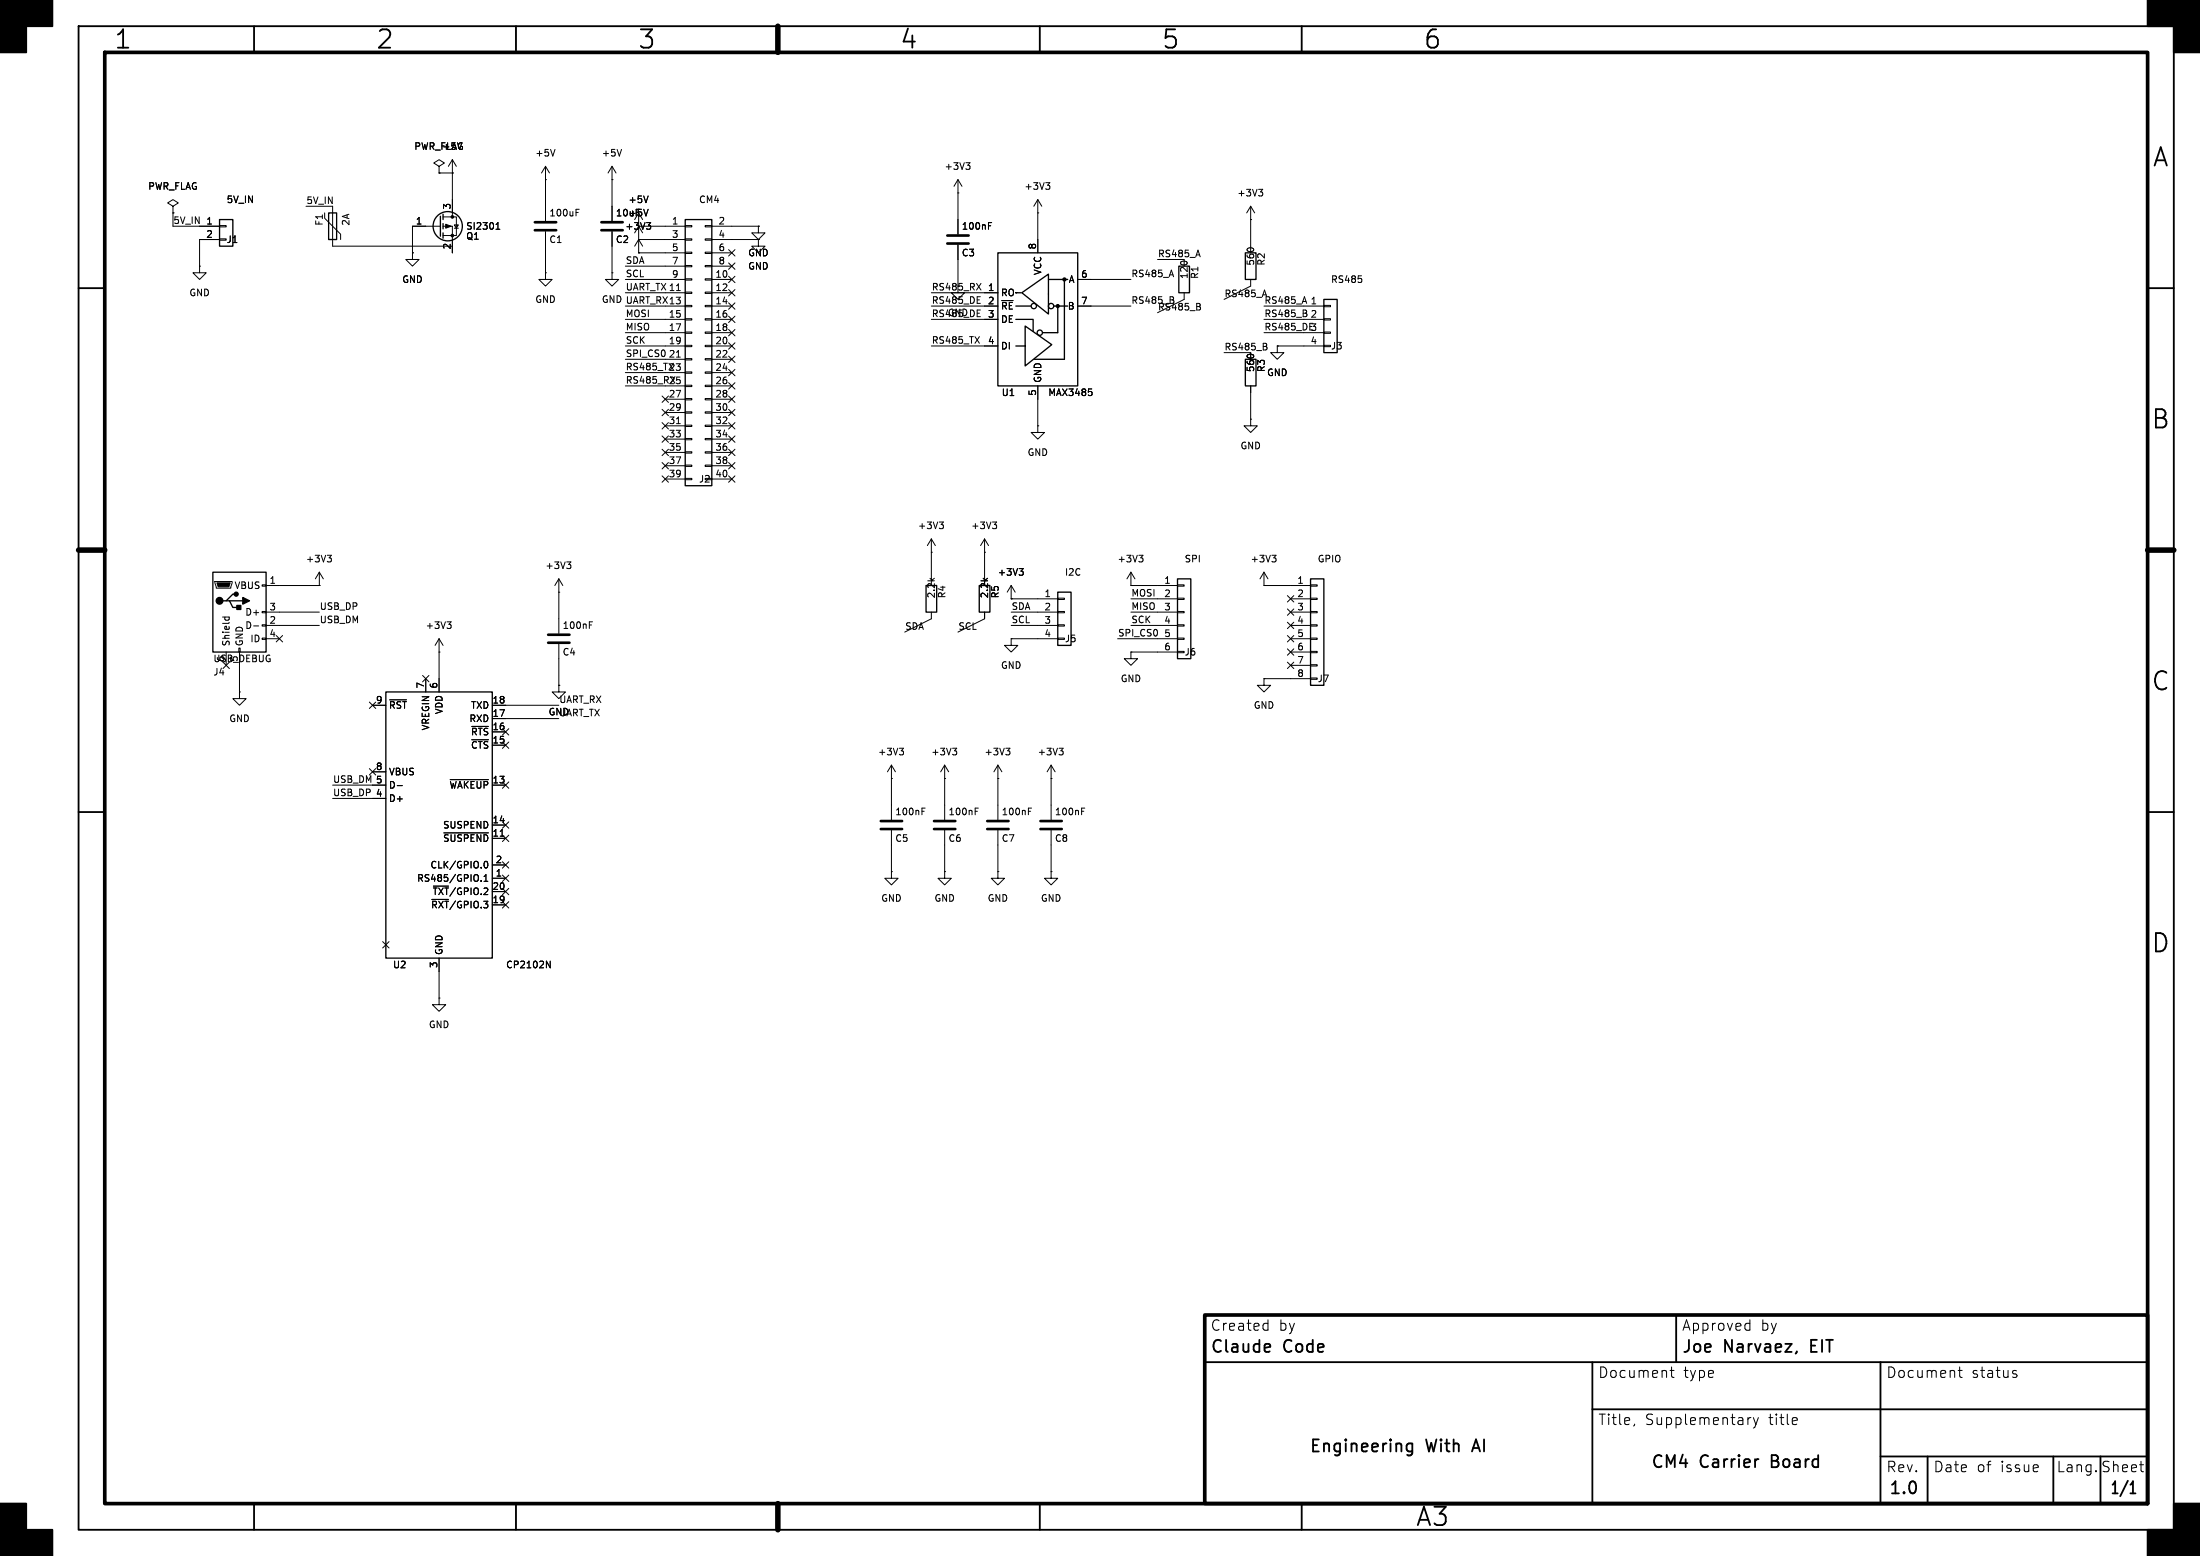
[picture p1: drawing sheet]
<svg xmlns="http://www.w3.org/2000/svg" width="420mm" height="297mm" viewBox="0 0 420 297" stroke-linecap="round" stroke-linejoin="round" font-family="sans-serif">
<g fill="none" stroke="#000" stroke-width=".35">
<path d="M15 5h400v287h-400zM48.5 5v5M98.5 5v5M148.5 5v5M198.5 5v5M248.5 5v5M15 55h5M410 55h5M15 105h5M410 105h5M15 155h5M410 155h5"/>
<path d="M241.7 256.5l.7 .1 .1 .5-1.1 .2M242.4 257.9l-.7 .1M320 251v9M343 257.9l-.2 .5M230 260h180M269.6 275.5v1.9a.62 .62 0 0 1-1 .3M269.6 275.6l-.6-.1-.5 .5v.6l.2 .3 .3 .1 .6-.1M304 269h106M304 260v27M335.7 278.5l-.4 .1M359 278h51M359 260v27"/>
<path d="M368 278v9M392 278v9M401 278v9M48.5 287v5M98.5 287v5M148.5 287v5M198.5 287v5M248.5 287v5M406.7 285h1M406.7 283.4l.5-.7v2.3"/>
</g>
<path d="M20 10h390v277h-390zM230 251h180v36h-180z" fill="none" stroke="#000" stroke-width=".7"/>
<path d="M148.5 5v5M15 105h5M410 105h5M148.5 287v5" fill="none" stroke="#000" stroke-width="1.1"/>
<path d="M0 0h10v5h-5v5h-5zM410 0h10v10h-5v-5h-5zM0 287h5v5h5v5h-10zM415 287h5v10h-10v-5h5z" fill="#000" stroke="#000" stroke-width=".35"/>
<g fill="none" stroke="#000" stroke-width=".19">
<path d="M33 39.4l1-.7-1-.6-1 .6 1 .7v1.2M58.4 39.4h5.1v7.6h22.9M83.8 31.8l1-.7-1-.6-1 .6 1 .7v1.2M83.8 33h.1M83.8 33h2.6M86.4 33h.1M86.4 30.5l-.8 1.3M86.4 30.5l.7 1.3M86.4 30.5v10.9M104.1 34.3h.1M104.1 31.8l-.7 1.2M104.1 31.8l.8 1.2"/>
<path d="M104.1 31.8v10.4M106 28.5l-.5 1.3M110 39.9h.6M116.8 34.3h.1M116.8 31.8v10.4M116.8 31.8l-.7 1.2M116.8 31.8l.8 1.2M118.7 28.5l-.5 1.3M123.7 37.4l-.4 1.3M123.7 39.9l-.4 1.3M182.9 36.8h.1M182.9 34.3l-.8 1.3"/>
<path d="M182.9 34.3l.7 1.3M182.9 34.3v10.4M184.4 31.1h.8l-.4 .4M184.9 31.5l.3 .3v.3l-.3 .2M198.1 38.1v10.2M198.1 38.1l-.7 1.3M198.1 38.1l.8 1.3M199.6 34.9h.8l-.4 .5M200.2 35.4l.2 .2v.3l-.2 .2M238.8 39.4v8.9M238.8 39.4l-.8 1.2M238.8 39.4l.7 1.2"/>
<path d="M240.3 36.1h.8l-.5 .5M240.8 36.6l.3 .3v.3l-.3 .2M33 40.6h.1M33 40.6v2.6h8.9M38.1 50.8v1.3h1.3l-1.3 1.2-1.3-1.2h1.3M38.1 50.8h.1M41.9 43.1h1.3v.2h-1.3zM41.9 45.6h1.3v.2h-1.3zM41.9 45.7h-3.8v5.1M62 40.6v1.1l3 3v1M78.7 48.3v1.2h1.3l-1.3 1.3-1.2-1.3h1.2M78.7 48.3h.1"/>
<path d="M84.1 43.2h-5.4v5.1M84.6 41.4h2.5v3.6h-2.5M84.6 43.2h1.8v5.1M86.7 42.9h.8l-.4 .7zM86.7 43.6h.8M94.7 43.8h.7M94.7 42.9l.4-.4v1.3M104.1 52.1v1.2h1.3l-1.3 1.3-1.2-1.3h1.2M104.1 52.1h.1M104.1 44.2v7.9M110 40.6h.4M116.8 52.1v1.2h1.3l-1.3 1.3-1.2-1.3h1.2"/>
<path d="M116.8 52.1h.1M116.8 44.2v7.9M119.4 50.8h11.4M119.4 53.3h11.4M119.4 55.9h11.4M119.4 58.4h11.4M121.9 48.3h.1M121.9 45.7h.1M121.9 45.7l-.7 1.3M121.9 45.7l.8 1.3M121.9 40.6v7.7M121.9 43.2h8.9"/>
<path d="M121.9 45.7h8.9M121.9 48.3h8.9M123.4 42.5h.8l-.4 .5M124 43l.2 .2v.3l-.2 .3M129.1 55.5h.8M130.8 43.1h1.3v.2h-1.3zM130.8 45.6h1.3v.2h-1.3zM130.8 48.1h1.3v.3h-1.3zM130.8 50.7h1.3v.2h-1.3zM130.8 53.2h1.3v.3h-1.3zM130.8 55.8h1.3v.2h-1.3zM130.8 58.3h1.3v.2h-1.3z"/>
<path d="M134.6 43.1h1.3v.2h-1.3zM134.6 45.6h1.3v.2h-1.3zM134.6 48.1h1.3v.3h-1.3zM134.6 50.7h1.3v.2h-1.3zM134.6 53.2h1.3v.3h-1.3zM134.6 55.8h1.3v.2h-1.3zM134.6 58.3h1.3v.2h-1.3zM135.9 43.2h8.9M135.9 45.7h8.9M135.9 48.3h3.8M135.9 50.8h3.8M135.9 53.3h3.8"/>
<path d="M135.9 55.9h3.8M135.9 58.4h3.8M139.1 50.2l1.2 1.2M139.1 52.7l1.2 1.2M139.1 55.3l1.2 1.2M139.1 57.8l1.2 1.2M139.1 47.7l1.2 1.2M140.3 50.2l-1.2 1.2M140.3 52.7l-1.2 1.2M140.3 55.3l-1.2 1.2M140.3 57.8l-1.2 1.2M140.3 47.7l-1.2 1.2"/>
<path d="M144.8 43.2v1.3h1.2l-1.2 1.2-1.3-1.2h1.3M144.8 43.2h.1M144.8 45.7v1.3h1.2l-1.2 1.3-1.3-1.3h1.3M144.8 45.7h.1M177.8 55.9h12.7M177.8 58.4h12.7M182.9 46.7v9.2h1.2l-1.2 1.3-1.3-1.3h1.3M186.4 54.1l.9 1.3M186.5 57.9h.7M186.5 56.6h.7M186.5 59.2h.7M187.3 54.1l-.9 1.3"/>
<path d="M188.7 42.5h.6M188.7 43.1h.4M198.1 40.6h.1M205.7 53.3h10.2M205.7 58.4h10.2M221 49.5h5.1v1.3M224 57.3l.1 .2M224 56.8v.3M226.1 55.9v1.3l-5.1 2.5M229.1 58.6l.1 .2-.1 .3M229.1 58v.4M238.8 41.9h.1"/>
<path d="M238.8 53.3v1.3l-5.1 2.6M241.3 58.4h11.4M249.4 59.8l.1 .2-.1 .4M249.4 59.3v.4M252.7 58.3h1.3v.2h-1.3zM259.9 53.3v.5M119.4 61h11.4M119.4 63.5h11.4M119.4 66h11.4M119.4 68.6h11.4M119.4 71.1h11.4M119.4 73.7h11.4"/>
<path d="M126.4 75.6l1.2 1.2M126.4 78.1l1.2 1.2M127 76.2h3.8M127 78.7h3.8M127.6 75.6l-1.2 1.2M127.6 78.1l-1.2 1.2M129.1 68.2h.8M130.8 60.8h1.3v.3h-1.3zM130.8 63.4h1.3v.2h-1.3zM130.8 65.9h1.3v.3h-1.3zM130.8 68.5h1.3v.2h-1.3zM130.8 71h1.3v.2h-1.3z"/>
<path d="M130.8 73.5h1.3v.3h-1.3zM130.8 76.1h1.3v.2h-1.3zM130.8 78.6h1.3v.3h-1.3zM134.6 60.8h1.3v.3h-1.3zM134.6 63.4h1.3v.2h-1.3zM134.6 65.9h1.3v.3h-1.3zM134.6 68.5h1.3v.2h-1.3zM134.6 71h1.3v.2h-1.3zM134.6 73.5h1.3v.3h-1.3zM134.6 76.1h1.3v.2h-1.3zM134.6 78.6h1.3v.3h-1.3zM135.9 61h3.8"/>
<path d="M135.9 63.5h3.8M135.9 66h3.8M135.9 68.6h3.8M135.9 71.1h3.8M135.9 73.7h3.8M135.9 76.2h3.8M135.9 78.7h3.8M139.1 60.4l1.2 1.2M139.1 62.9l1.2 1.2M139.1 65.4l1.2 1.2M139.1 68l1.2 1.2M139.1 70.5l1.2 1.2"/>
<path d="M139.1 73.1l1.2 1.2M139.1 75.6l1.2 1.2M139.1 78.1l1.2 1.2M140.3 60.4l-1.2 1.2M140.3 62.9l-1.2 1.2M140.3 65.4l-1.2 1.2M140.3 68l-1.2 1.2M140.3 70.5l-1.2 1.2M140.3 73.1l-1.2 1.2M140.3 75.6l-1.2 1.2M140.3 78.1l-1.2 1.2M177.8 61h12.7"/>
<path d="M177.8 66h12.7M186.5 60.4h.7M198.1 73.7v7.6M207.8 74.2h.6M208.2 74.7l.3 .3v.3l-.3 .2M233.7 67.3h5.1v1.3M238.8 73.7v6.3M241.3 61h11.4M241.3 63.5h11.4M241.8 66.2l.1 .2-.1 .3M241.8 65.6v.4M243.8 66v1.3h1.3l-1.3 1.3-1.2-1.3h1.2"/>
<path d="M243.8 66h.1M243.8 66h8.9M252.7 60.8h1.3v.3h-1.3zM252.7 63.4h1.3v.2h-1.3zM252.7 65.9h1.3v.3h-1.3zM126.4 83.2l1.2 1.2M126.4 85.8l1.2 1.2M126.4 90.8l1.2 1.2M126.4 88.3l1.2 1.2M126.4 80.7l1.2 1.2M127 81.3h3.8M127 83.8h3.8"/>
<path d="M127 86.4h3.8M127 88.9h3.8M127 91.4h3.8M127.6 80.7l-1.2 1.2M127.6 83.2l-1.2 1.2M127.6 85.8l-1.2 1.2M127.6 88.3l-1.2 1.2M127.6 90.8l-1.2 1.2M129.1 80.9h.8M130.8 81.2h1.3v.2h-1.3zM130.8 83.7h1.3v.2h-1.3zM130.8 86.2h1.3v.3h-1.3z"/>
<path d="M130.8 88.8h1.3v.2h-1.3zM130.8 91.3h1.3v.3h-1.3zM134.6 81.2h1.3v.2h-1.3zM134.6 83.7h1.3v.2h-1.3zM134.6 86.2h1.3v.3h-1.3zM134.6 88.8h1.3v.2h-1.3zM134.6 91.3h1.3v.3h-1.3zM135.9 81.3h3.8M135.9 83.8h3.8M135.9 86.4h3.8M135.9 88.9h3.8M135.9 91.4h3.8"/>
<path d="M139.1 83.2l1.2 1.2M139.1 90.8l1.2 1.2M139.1 88.3l1.2 1.2M139.1 85.8l1.2 1.2M139.1 80.7l1.2 1.2M140.3 83.2l-1.2 1.2M140.3 90.8l-1.2 1.2M140.3 88.3l-1.2 1.2M140.3 85.8l-1.2 1.2M140.3 80.7l-1.2 1.2M179.3 99.6h.8l-.4 .5M189.5 99.6h.8l-.5 .5"/>
<path d="M198.1 81.3v1.3h1.3l-1.3 1.2-1.3-1.2h1.3M198.1 81.3h.1M238.8 80v1.3h1.2l-1.2 1.3-1.3-1.3h1.3M238.8 80h.1M41 111h3.3v.3l-.2 1h-2.8zM42.5 117.8h1.3M43 117.8l-.1 .3M43.7 117.8l.1 .3M48.4 119.5h1M50 111.6h.8v.3h-.8zM50 116.7h.8v.3h-.8zM50 119.3h.8v.2h-.8z"/>
<path d="M50.8 111.8h10.2M50.8 116.8h10.2M50.8 119.4h10.2M61 111.8h.1M61 109.2l-.8 1.3M61 109.2l.7 1.3M61 109.2v2.6M62.5 106h.8l-.5 .5M63 106.5l.3 .2v.3l-.3 .3M85.3 118.7h.8l-.4 .5M85.9 119.2l.2 .2v.3l-.2 .3M106.7 113h.1"/>
<path d="M106.7 110.5v10.4M106.7 110.5l-.8 1.3M106.7 110.5l.7 1.3M108.2 107.3h.8l-.4 .4M108.7 107.7l.3 .3v.3l-.3 .2M112.5 119.3h.4M112.5 118.7h.6M177.8 105.4h.1M177.8 102.9v7.6M177.8 116.8v1.3l-5.1 2.6M177.8 102.9l-.8 1.2M177.8 102.9l.8 1.2"/>
<path d="M179.9 100.1l.2 .3v.3l-.2 .2M188 105.4h.1M188 102.9v7.6M188 116.8v1.3l-5.1 2.6M188 102.9l-.8 1.2M188 102.9l.7 1.2M190 100.1l.3 .3v.3l-.3 .2M193 114.3h.1M193 114.3h8.9M193 116.8h8.9M193 119.4h8.9M193 111.8l-.7 1.2"/>
<path d="M193 111.8l.8 1.2M193 111.8v2.5M194.6 108.5h.7l-.4 .5M195.1 109l.2 .3v.3l-.2 .2M201.9 114.2h1.3v.2h-1.3zM201.9 116.7h1.3v.3h-1.3zM201.9 119.3h1.3v.2h-1.3zM215.9 111.8h.1M215.9 111.8h8.9M215.9 114.3h8.9M215.9 116.8h8.9M215.9 119.4h8.9"/>
<path d="M215.9 109.2l-.8 1.3M215.9 109.2l.8 1.3M215.9 109.2v2.6M217.4 106h.8l-.4 .5M218 106.5l.2 .2v.3l-.2 .3M224.8 111.6h1.3v.3h-1.3zM224.8 114.2h1.3v.2h-1.3zM224.8 116.7h1.3v.3h-1.3zM224.8 119.3h1.3v.2h-1.3zM241.3 111.8h.1M241.3 111.8h8.9M241.3 109.2l-.8 1.3"/>
<path d="M241.3 109.2l.8 1.3M241.3 109.2v2.6M242.8 106h.8l-.4 .5M243.4 106.5l.2 .2v.3l-.2 .3M245.8 118.8l1.2 1.2M245.8 113.7l1.2 1.2M245.8 116.2l1.2 1.2M246.4 114.3h3.8M246.4 116.8h3.8M246.4 119.4h3.8M247 118.8l-1.2 1.2M247 113.7l-1.2 1.2"/>
<path d="M247 116.2l-1.2 1.2M250.2 111.6h1.3v.3h-1.3zM250.2 114.2h1.3v.2h-1.3zM250.2 116.7h1.3v.3h-1.3zM250.2 119.3h1.3v.2h-1.3zM42.6 126.4l1.2 1.2M43.2 124.5v2.5M43.8 126.4l-1.2 1.2M45.6 123.7h.2v.8h-.2zM45.7 132.1v1.3h1.3l-1.3 1.2-1.3-1.2h1.3M45.7 132.1h.1M45.7 124.5v7.6"/>
<path d="M50 121.8h.8v.2h-.8zM50.8 121.9h2.5M52.7 121.3l1.2 1.2M53.9 121.3l-1.2 1.2M70.5 134l1.2 1.2M71.1 134.6h2.6M71.7 134l-1.2 1.2M74.4 133.6h3.2M80.7 128.9l1.2 1.2M81.3 129.5v2.6M81.9 128.9l-1.2 1.2M83.8 124.5h.1"/>
<path d="M83.8 121.9v10.2M83.8 121.9l-.7 1.3M83.8 121.9l.8 1.3M90.1 138.7h3.1M94 134.6h12.7M94 137.2h12.7M94 139.7h2.5M95.9 139.1l1.2 1.2M97.1 139.1l-1.2 1.2M106.7 130.8v1.3h1.2l-1.2 1.3-1.3-1.3h1.3M106.7 130.8h.1M106.7 122.9v7.9"/>
<path d="M193 121.9v1.3h1.3l-1.3 1.3-1.2-1.3h1.2M193 121.9h.1M193 121.9h8.9M201.9 121.8h1.3v.2h-1.3zM213.4 121.9h11.4M215.9 124.5v1.2h1.3l-1.3 1.3-1.3-1.3h1.3M215.9 124.5h.1M215.9 124.5h8.9M224.8 121.8h1.3v.2h-1.3zM224.8 124.3h1.3v.3h-1.3zM241.3 129.5v1.3h1.3l-1.3 1.3-1.3-1.3h1.3M241.3 129.5h.1"/>
<path d="M241.3 129.5h8.9M245.8 121.3l1.2 1.2M245.8 123.9l1.2 1.2M245.8 126.4l1.2 1.2M246.4 121.9h3.8M246.4 124.5h3.8M246.4 127h3.8M247 121.3l-1.2 1.2M247 123.9l-1.2 1.2M247 126.4l-1.2 1.2M250.2 121.8h1.3v.2h-1.3zM250.2 124.3h1.3v.3h-1.3z"/>
<path d="M250.2 126.9h1.3v.2h-1.3zM250.2 129.4h1.3v.3h-1.3zM63.5 149.9h10.2M63.5 152.4h10.2M70.5 146.7l1.2 1.2M71.1 147.3h2.6M71.7 146.7l-1.2 1.2M75.8 150h1M84.7 159h8.5M85.9 148.8h7.3M90.1 141.2h3.1M94 149.9h2.5"/>
<path d="M94 142.2h2.5M94 157.5h2.5M95.5 159.6h.7M95.9 149.3l1.2 1.2M95.9 159.4l1.2 1.2M95.9 156.9l1.2 1.2M95.9 141.6l1.2 1.2M97.1 149.3l-1.2 1.2M97.1 159.4l-1.2 1.2M97.1 156.9l-1.2 1.2M97.1 141.6l-1.2 1.2M170.2 148.6h.1"/>
<path d="M170.2 146.1l-.8 1.2M170.2 146.1l.7 1.2M170.2 146.1v10.4M170.2 158.5v7.9M171.7 142.8h.8l-.4 .5M172.2 143.3l.3 .2v.3l-.3 .3M176 154.9h.4M176 154.2h.6M180.3 148.6h.1M180.3 146.1v10.4M180.3 158.5v7.9M180.3 146.1l-.7 1.2"/>
<path d="M180.3 146.1l.8 1.2M181.9 142.8h.7l-.4 .5M182.4 143.3l.2 .2v.3l-.2 .3M186.2 154.9h.4M186.2 154.2h.6M190.5 148.6h.1M190.5 146.1v10.4M190.5 158.5v7.9M190.5 146.1l-.8 1.2M190.5 146.1l.8 1.2M192 142.8h.8l-.4 .5M192.6 143.3l.2 .2v.3l-.2 .3"/>
<path d="M196.3 154.9h.4M196.3 154.2h.6M200.7 148.6h.1M200.7 146.1l-.8 1.2M200.7 146.1l.7 1.2M200.7 146.1v10.4M200.7 158.5v7.9M202.2 142.8h.8l-.5 .5M202.7 143.3l.3 .2v.3l-.3 .3M206.5 154.9h.4M206.5 154.2h.6M73.1 179.7l1.2 1.2"/>
<path d="M74.3 179.7l-1.2 1.2M82.4 171.7h3.2M82.7 169.1h2.9M91.9 168.1v.1M92.4 164.9l.3-.5a.68 .68 0 0 1 .4 .6 .68 .68 0 0 1-.4 .7l-.3-.5M92.4 168.2h.7M92.4 167.3l.4-.4v1.3M94 160h2.5M94 165.1h2.5M94 167.6h2.5M94 170.2h2.5M94 172.7h2.5"/>
<path d="M95.9 172.1l1.2 1.2M95.9 164.5l1.2 1.2M95.9 167l1.2 1.2M95.9 169.6l1.2 1.2M97.1 164.5l-1.2 1.2M97.1 172.1l-1.2 1.2M97.1 167l-1.2 1.2M97.1 169.6l-1.2 1.2M170.2 166.4v1.2h1.2l-1.2 1.3-1.3-1.3h1.3M170.2 166.4h.1M180.3 166.4v1.2h1.3l-1.3 1.3-1.2-1.3h1.2M180.3 166.4h.1"/>
<path d="M190.5 166.4v1.2h1.3l-1.3 1.3-1.3-1.3h1.3M190.5 166.4h.1M200.7 166.4v1.2h1.2l-1.2 1.3-1.3-1.3h1.3M200.7 166.4h.1M83.8 190.5v1.3h1.3l-1.3 1.2-1.3-1.2h1.3M83.8 190.5h.1M83.8 182.9v7.6M104.3 183.5l.7 1.2v-1.2M241.5 252.6l.6 .1M242.1 251.9v2M242.1 253.8l-.6 .1M333.5 252.6l.6 .1"/>
<path d="M334.1 253.8l-.6 .1M334.1 251.9v2M312.1 271.8l-.2 .4M318.8 261.6h.8M319.1 260.9v1.7l.1 .2 .4 .1M333.7 270.6v1.3M334.3 270.6l-.4 .1-.2 .3M334.7 270.6l.5 1.3M335.2 271.9l-.2 .5-.3 .2M335.7 270.6l-.5 1.3M342.8 270.6l.2 .1 .1 .4-.9 .2M343 271.8l-.2 .1"/>
<path d="M373.8 261.6h.8M374.1 260.9v1.7l.1 .2 .4 .1M384.5 261.6l.5 .1M384.5 262.3h.5l.1 .3-.3 .3h-.4M408.4 279.6h.8M400.1 280.7v.2M409 280.9h.2"/>
</g>
<g fill="none" stroke="#000" stroke-width=".51">
<path d="M102.1 42.4h4.1M102.1 43.9h4.1M114.8 42.4h4.1M114.8 43.9h4.1M180.8 45h4.1M180.8 46.5h4.1M104.6 121.2h4.1M104.6 122.7h4.1M168.1 156.7h4.1M168.1 158.2h4.1M178.3 156.7h4.1M178.3 158.2h4.1"/>
<path d="M188.5 156.7h4M188.5 158.2h4M198.6 156.7h4.1M198.6 158.2h4.1"/>
</g>
<g fill="none" stroke="#000" stroke-width=".25">
<path d="M41.9 41.9h2.5v5.1h-2.5zM62.7 40.6h1.6v5.1h-1.6zM84.1 41.3v3.8M84.6 40.9v1M84.6 42.7v1M84.6 44.5v1M130.8 41.9h5.1v50.8h-5.1zM190.5 48.3h15.2v25.4h-15.2zM193.9 58.4h2.9M194.1 55.9h-.2h1M195.1 55.9l5.1-3.6v7.6zM200.2 53.3h3.6"/>
<path d="M201.2 58.4h2.6M201.9 58.4v5.1h-2.9M203.2 53.3v15.3h-5.7M225 50.8h2.1v5.1h-2.1zM237.7 48.3h2.1v5h-2.1zM252.7 57.2h2.6v10.1h-2.6zM193.9 61h3.3v2.2M193.9 66h1.7M195.7 62.2l5.1 3.6-5.1 4.1zM237.7 68.6h2.1v5.1h-2.1zM40.6 109.2h10.2v15.3h-10.2zM43.2 114.7h.6l.6 1.3h1.3"/>
<path d="M43.8 114.7h2.6M45.1 113.4h-.7l-1.2 1.3h-.7M176.8 111.8h2v5h-2zM186.9 111.8h2.1v5h-2.1zM201.9 113h2.6v10.2h-2.6zM224.8 110.5h2.5v15.2h-2.5zM250.2 110.5h2.5v20.3h-2.5zM73.7 132.1h20.3v50.8h-20.3z"/>
<circle cx="85.5" cy="43.2" r="2.79"/>
<circle cx="197.4" cy="58.4" r=".51"/>
<circle cx="200.7" cy="58.4" r=".51"/>
<circle cx="198.5" cy="63.5" r=".51"/>
</g>
<g fill="#000" stroke="#000" stroke-width=".19">
<path d="M85.1 42.8l1 .4-1 .4zM41.4 111.3h2.5l-.2 .7h-2z"/>
<circle cx="86.4" cy="41.4" r=".25"/>
<circle cx="86.4" cy="45" r=".25"/>
</g>
<g fill="#000" stroke="#000" stroke-width=".25">
<path d="M45.2 115.6h.8v.7h-.8zM46.4 114l1.2 .7-1.2 .6z"/>
<circle cx="201.9" cy="58.4" r=".28"/>
<circle cx="203.2" cy="53.3" r=".28"/>
<circle cx="41.9" cy="114.7" r=".63"/>
<circle cx="45.1" cy="113.4" r=".38"/>
</g>
<g font-size="4.9">
<text x="21.7" y="9.8">1</text>
<text x="71.7" y="9.8">2</text>
<text x="121.7" y="9.8">3</text>
<text x="171.7" y="9.8">4</text>
<text x="221.7" y="9.8">5</text>
<text x="271.7" y="9.8">6</text>
<text x="410.8" y="32.3">A</text>
<text x="410.6" y="82.3">B</text>
<text x="410.6" y="132.3">C</text>
<text x="410.6" y="182.3">D</text>
<text x="270.2" y="291.8">A3</text>
</g>
<g font-size="3.2">
<text x="231" y="258.7">Claude</text>
<text x="245.1" y="258.7">Code</text>
<text x="321" y="258.7">Joe</text>
<text x="329.1" y="258.7">Narvaez,</text>
<text x="346.2" y="258.7">EIT</text>
<text x="249.8" y="277.7">Engineering</text>
<text x="272.2" y="277.7">With</text>
<text x="281.7" y="277.7">AI</text>
<text x="315" y="280.7">CM4</text>
<text x="324.5" y="280.7">Carrier</text>
<text x="338.6" y="280.7">Board</text>
<text x="360.5" y="285.7">1.0</text>
<text x="402.6" y="285.7">1/1</text>
</g>
<g font-size="2.8">
<text x="231" y="254.3">Created</text>
<text x="244.1" y="254.3">by</text>
<text x="321" y="254.3">Approved</text>
<text x="336.1" y="254.3">by</text>
<text x="305" y="263.3">Document</text>
<text x="321.3" y="263.3">type</text>
<text x="360" y="263.3">Document</text>
<text x="376.3" y="263.3">status</text>
<text x="305" y="272.3">Title,</text>
<text x="314" y="272.3">Supplementary</text>
<text x="337.7" y="272.3">title</text>
<text x="360" y="281.3">Rev.</text>
<text x="369" y="281.3">Date</text>
<text x="377.3" y="281.3">of</text>
<text x="381.9" y="281.3">issue</text>
<text x="392.5" y="281.3">Lang.</text>
<text x="401" y="281.3">Sheet</text>
</g>
<g font-size="1.8">
<text x="79" y="28.8">PWR_FLAG</text>
<text x="84.3" y="28.8">+5V</text>
<text x="102.1" y="30.1">+5V</text>
<text x="114.8" y="30.1">+5V</text>
<text x="180.2" y="32.6">+3V3</text>
<text x="28.2" y="36.4">PWR_FLAG</text>
<text x="43.2" y="39">5V_IN</text>
<text x="58.4" y="39">5V_IN</text>
<text x="86.1" y="40.1" transform="rotate(-90 86.1 40.1)">3</text>
<text x="104.8" y="41.5">100uF</text>
<text x="117.5" y="41.5">10uF</text>
<text x="119.9" y="39">+5V</text>
<text x="119.9" y="41.5">+5V</text>
<text x="133.4" y="39">CM4</text>
<text x="195.5" y="36.4">+3V3</text>
<text x="236.1" y="37.7">+3V3</text>
<text x="33" y="42.8">5V_IN</text>
<text x="39.3" y="42.9">1</text>
<text x="39.3" y="45.5">2</text>
<text x="43.2" y="46.6">J1</text>
<text x="61.8" y="43.2" transform="rotate(-90 61.8 43.2)">F1</text>
<text x="66.9" y="43.2" transform="rotate(-90 66.9 43.2)">2A</text>
<text x="79.3" y="42.9">1</text>
<text x="86.1" y="47.7" transform="rotate(-90 86.1 47.7)">2</text>
<text x="88.9" y="44">SI2301</text>
<text x="88.9" y="45.9">Q1</text>
<text x="104.8" y="46.6">C1</text>
<text x="117.5" y="46.6">C2</text>
<text x="119.3" y="44">+3V3</text>
<text x="128.2" y="42.9">1</text>
<text x="128.2" y="45.5">3</text>
<text x="137.1" y="42.9">2</text>
<text x="137.1" y="45.5">4</text>
<text x="183.5" y="44">100nF</text>
<text x="197.9" y="47.7" transform="rotate(-90 197.9 47.7)">8</text>
<text x="119.4" y="53">SCL</text>
<text x="119.4" y="50.5">SDA</text>
<text x="128.2" y="48">5</text>
<text x="128.2" y="50.5">7</text>
<text x="128.2" y="53.1">9</text>
<text x="136.5" y="53.1">10</text>
<text x="137.1" y="48">6</text>
<text x="137.1" y="50.5">8</text>
<text x="142.7" y="49.1">GND</text>
<text x="142.7" y="51.7">GND</text>
<text x="183.5" y="49.1">C3</text>
<text x="199" y="52.6" transform="rotate(-90 199 52.6)">VCC</text>
<text x="206.3" y="53.1">6</text>
<text x="215.9" y="53">RS485_A</text>
<text x="221" y="49.2">RS485_A</text>
<text x="226.9" y="53.3" transform="rotate(-90 226.9 53.3)">120</text>
<text x="229" y="53.3" transform="rotate(-90 229 53.3)">R1</text>
<text x="239.6" y="50.8" transform="rotate(-90 239.6 50.8)">560</text>
<text x="241.7" y="50.8" transform="rotate(-90 241.7 50.8)">R2</text>
<text x="36.1" y="56.7">GND</text>
<text x="76.7" y="54.2">GND</text>
<text x="102.1" y="58">GND</text>
<text x="114.8" y="58">GND UART_RX13</text>
<text x="119.4" y="55.5">UART_TX11</text>
<text x="136.5" y="55.6">12</text>
<text x="136.5" y="58.2">14</text>
<text x="177.8" y="55.5">RS485_RX</text>
<text x="177.8" y="58.1">RS485_DE</text>
<text x="188.5" y="55.6">1</text>
<text x="188.5" y="58.2">2</text>
<text x="191" y="56.7">RO</text>
<text x="191" y="59.3">~{RE}</text>
<text x="203.8" y="59.3">B</text>
<text x="203.9" y="54.2">A</text>
<text x="206.3" y="58.2">7</text>
<text x="215.9" y="58.1">RS485_B</text>
<text x="221" y="59.3">RS485_B</text>
<text x="233.7" y="56.8">RS485_A</text>
<text x="241.3" y="58.1">RS485_A</text>
<text x="250.1" y="58.2">1</text>
<text x="254" y="54.2">RS485</text>
<text x="119.4" y="63.2">MISO</text>
<text x="119.4" y="60.6">MOSI</text>
<text x="119.4" y="65.7">SCK</text>
<text x="127.6" y="60.7">15</text>
<text x="127.6" y="63.2">17</text>
<text x="127.6" y="65.8">19</text>
<text x="136.5" y="60.7">16</text>
<text x="136.5" y="63.2">18</text>
<text x="136.5" y="65.8">20</text>
<text x="177.8" y="60.6">RS485_DE</text>
<text x="177.8" y="65.7">RS485_TX</text>
<text x="180.8" y="60.6">GND</text>
<text x="188.5" y="60.7">3</text>
<text x="188.5" y="65.8">4</text>
<text x="191" y="61.8">DE</text>
<text x="241.3" y="63.2">RS485_DE3</text>
<text x="241.3" y="60.6">RS485_B</text>
<text x="250.1" y="60.7">2</text>
<text x="250.1" y="65.8">4</text>
<text x="119.4" y="70.8">RS485_TX23</text>
<text x="119.4" y="68.2">SPI_CS0</text>
<text x="127.6" y="68.3">21</text>
<text x="136.5" y="68.3">22</text>
<text x="136.5" y="70.9">24</text>
<text x="191" y="66.9">DI</text>
<text x="233.7" y="67">RS485_B</text>
<text x="239.6" y="71.1" transform="rotate(-90 239.6 71.1)">560</text>
<text x="241.7" y="71.1" transform="rotate(-90 241.7 71.1)">R3</text>
<text x="241.8" y="72">GND</text>
<text x="254" y="66.9">J3</text>
<text x="119.4" y="73.3">RS485_RX25</text>
<text x="127.6" y="75.9">27</text>
<text x="136.5" y="73.4">26</text>
<text x="136.5" y="75.9">28</text>
<text x="191.1" y="75.8">U1</text>
<text x="197.9" y="75.6" transform="rotate(-90 197.9 75.6)">5</text>
<text x="199" y="73.2" transform="rotate(-90 199 73.2)">GND</text>
<text x="200" y="75.8">MAX3485</text>
<text x="127.6" y="78.5">29</text>
<text x="127.6" y="81">31</text>
<text x="127.6" y="83.6">33</text>
<text x="136.5" y="78.5">30</text>
<text x="136.5" y="81">32</text>
<text x="136.5" y="83.6">34</text>
<text x="127.6" y="86.1">35</text>
<text x="127.6" y="88.6">37</text>
<text x="136.5" y="86.1">36</text>
<text x="136.5" y="88.6">38</text>
<text x="196.1" y="87.2">GND</text>
<text x="236.7" y="86">GND</text>
<text x="127.6" y="91.2">39</text>
<text x="133.4" y="92.3">J2</text>
<text x="136.5" y="91.2">40</text>
<text x="175.2" y="101.2">+3V3</text>
<text x="185.3" y="101.2">+3V3</text>
<text x="58.3" y="107.5">+3V3</text>
<text x="213.3" y="107.5">+3V3</text>
<text x="226.1" y="107.5">SPI</text>
<text x="238.7" y="107.5">+3V3</text>
<text x="251.5" y="107.5">GPIO</text>
<text x="44.7" y="112.6">VBUS</text>
<text x="51.4" y="111.5">1</text>
<text x="104" y="108.8">+3V3</text>
<text x="190.4" y="110.1">+3V3</text>
<text x="203.2" y="110.1">I2C</text>
<text x="215.9" y="114">MOSI</text>
<text x="222.2" y="111.5">1</text>
<text x="247.6" y="111.5">1</text>
<text x="46.7" y="117.7">D+</text>
<text x="51.4" y="116.6">3</text>
<text x="51.4" y="119.1">2</text>
<text x="61" y="116.5">USB_DP</text>
<text x="61" y="119">USB_DM</text>
<text x="178.7" y="114.3" transform="rotate(-90 178.7 114.3)">2.2k</text>
<text x="180.7" y="114.3" transform="rotate(-90 180.7 114.3)">R4</text>
<text x="188.8" y="114.3" transform="rotate(-90 188.8 114.3)">2.2k</text>
<text x="190.9" y="114.3" transform="rotate(-90 190.9 114.3)">R5</text>
<text x="193" y="116.5">SDA</text>
<text x="193" y="119">SCL</text>
<text x="199.3" y="114">1</text>
<text x="199.3" y="116.6">2</text>
<text x="199.3" y="119.1">3</text>
<text x="215.9" y="116.5">MISO</text>
<text x="215.9" y="119">SCK</text>
<text x="222.2" y="114">2</text>
<text x="222.2" y="116.6">3</text>
<text x="222.2" y="119.1">4</text>
<text x="247.6" y="114">2</text>
<text x="247.6" y="116.6">3</text>
<text x="247.6" y="119.1">4</text>
<text x="44" y="123.4" transform="rotate(-90 44 123.4)">Shield</text>
<text x="46.6" y="123.4" transform="rotate(-90 46.6 123.4)">GND</text>
<text x="46.7" y="120.2">D-</text>
<text x="47.7" y="122.8">ID</text>
<text x="51.4" y="121.7">4</text>
<text x="81.2" y="120.2">+3V3</text>
<text x="107.3" y="125.3">C4</text>
<text x="107.3" y="120.2">100nF</text>
<text x="172.7" y="120.3">SDA</text>
<text x="182.9" y="120.3">SCL</text>
<text x="199.3" y="121.7">4</text>
<text x="203.2" y="122.8">J5</text>
<text x="213.4" y="121.6">SPI_CS0</text>
<text x="222.2" y="121.7">5</text>
<text x="222.2" y="124.2">6</text>
<text x="226.1" y="125.3">J6</text>
<text x="247.6" y="121.7">5</text>
<text x="247.6" y="124.2">6</text>
<text x="40.6" y="129.1">J4</text>
<text x="40.6" y="126.6">USB_DEBUG</text>
<text x="42.9" y="126.4" transform="rotate(-90 42.9 126.4)">6</text>
<text x="45.5" y="126.4" transform="rotate(-90 45.5 126.4)">5</text>
<text x="81" y="131.5" transform="rotate(-90 81 131.5)">7</text>
<text x="83.6" y="131.5" transform="rotate(-90 83.6 131.5)">6</text>
<text x="191" y="127.9">GND</text>
<text x="213.9" y="130.4">GND</text>
<text x="247.6" y="126.7">7</text>
<text x="247.6" y="129.3">8</text>
<text x="251.5" y="130.4">J7</text>
<text x="71.7" y="134.4">9</text>
<text x="74.2" y="135.5">~{RST}</text>
<text x="84.7" y="136.4" transform="rotate(-90 84.7 136.4)">VDD</text>
<text x="89.8" y="135.5">TXD</text>
<text x="93.9" y="134.4">18</text>
<text x="93.9" y="136.9">17</text>
<text x="104.6" y="136.8">GND</text>
<text x="106.7" y="134.3">UART_RX</text>
<text x="106.7" y="136.8">UART_TX</text>
<text x="239.3" y="135.5">GND</text>
<text x="43.7" y="138">GND</text>
<text x="82.1" y="139.5" transform="rotate(-90 82.1 139.5)">VREGIN</text>
<text x="89.5" y="138">RXD</text>
<text x="89.8" y="140.6">~{RTS}</text>
<text x="89.8" y="143.1">~{CTS}</text>
<text x="93.9" y="139.4">16</text>
<text x="93.9" y="142">15</text>
<text x="63.5" y="149.5">USB_DM 5</text>
<text x="71.7" y="147.1">8</text>
<text x="71.7" y="149.6">5</text>
<text x="74.2" y="148.2">VBUS</text>
<text x="93.9" y="149.6">13</text>
<text x="167.5" y="144.4">+3V3</text>
<text x="177.7" y="144.4">+3V3</text>
<text x="187.9" y="144.4">+3V3</text>
<text x="198" y="144.4">+3V3</text>
<text x="63.5" y="152.1">USB_DP 4</text>
<text x="71.7" y="152.1">4</text>
<text x="74.2" y="150.7">D-</text>
<text x="74.2" y="153.3">D+</text>
<text x="85.7" y="150.7">~{WAKEUP}</text>
<text x="170.8" y="155.8">100nF</text>
<text x="181" y="155.8">100nF</text>
<text x="191.1" y="155.8">100nF</text>
<text x="201.3" y="155.8">100nF</text>
<text x="84.5" y="158.3">SUSPEND</text>
<text x="84.5" y="160.9">~{SUSPEND}</text>
<text x="93.9" y="157.2">14</text>
<text x="93.9" y="159.8">11</text>
<text x="170.8" y="160.9">C5</text>
<text x="181" y="160.9">C6</text>
<text x="191.1" y="160.9">C7</text>
<text x="201.3" y="160.9">C8</text>
<text x="82.1" y="166">CLK/GPIO.0</text>
<text x="94.5" y="164.8">2</text>
<text x="94.5" y="167.4">1</text>
<text x="79.5" y="168.5">RS485/GPIO.1</text>
<text x="82.2" y="173.6">~{RXT}/GPIO.3</text>
<text x="82.5" y="171">~{TXT}/GPIO.2</text>
<text x="93.9" y="169.9">20</text>
<text x="93.9" y="172.5">19</text>
<text x="168.1" y="172.3">GND</text>
<text x="178.3" y="172.3">GND</text>
<text x="188.5" y="172.3">GND</text>
<text x="198.6" y="172.3">GND</text>
<text x="74.9" y="185">U2</text>
<text x="83.6" y="184.9" transform="rotate(-90 83.6 184.9)">3</text>
<text x="84.7" y="182.4" transform="rotate(-90 84.7 182.4)">GND</text>
<text x="96.5" y="185">CP2102N</text>
<text x="81.8" y="196.4">GND</text>
</g>
</svg>
